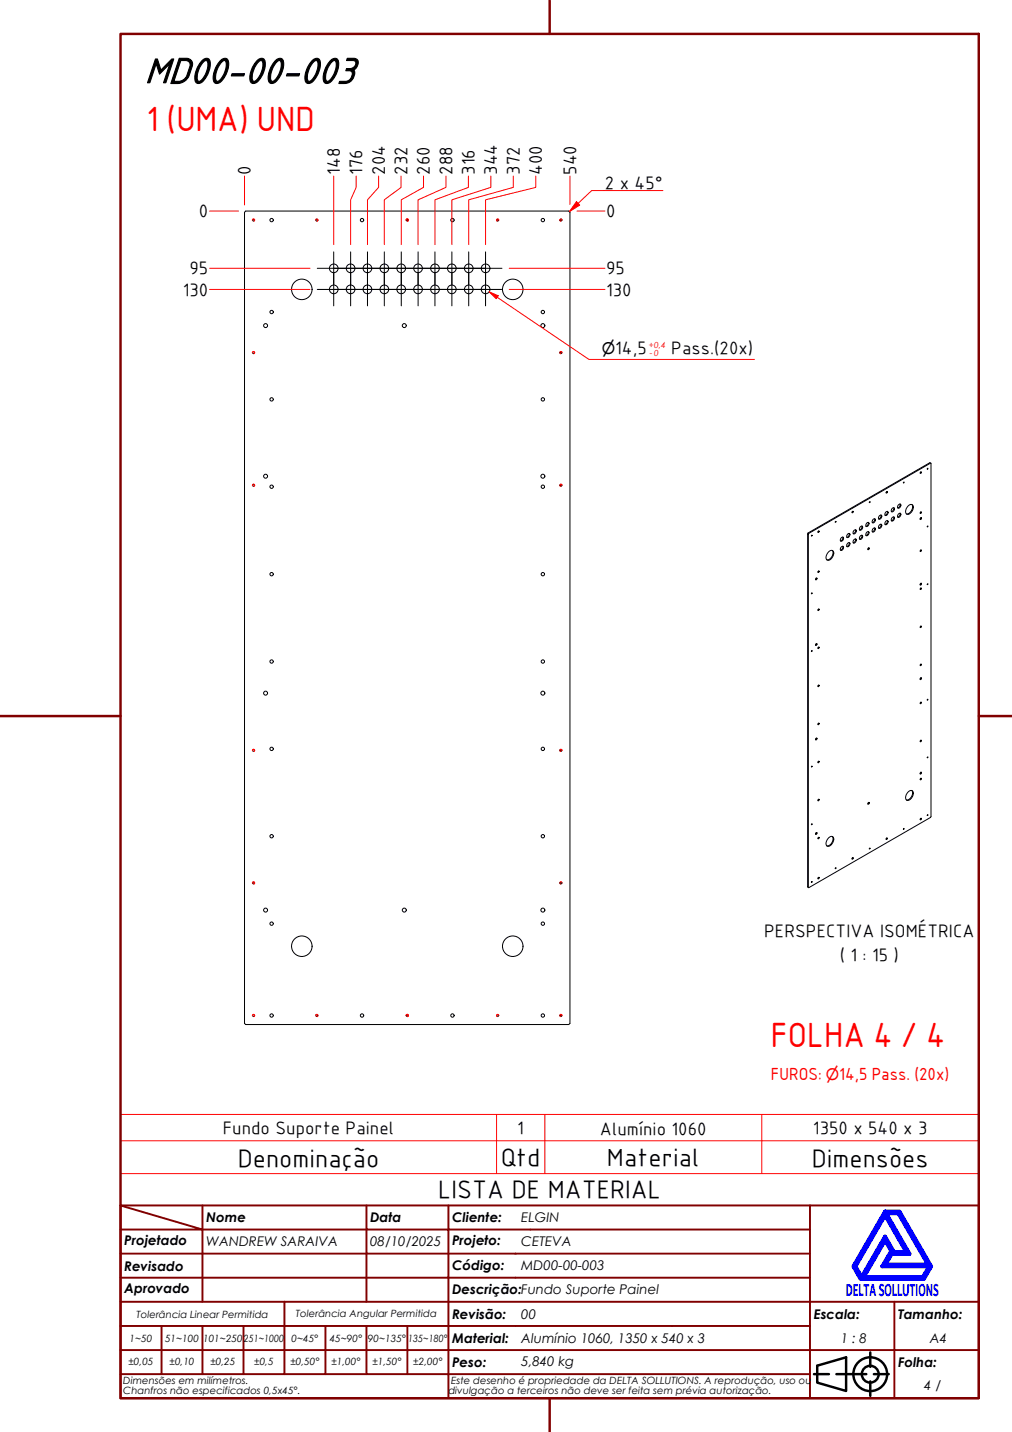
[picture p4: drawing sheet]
<svg xmlns="http://www.w3.org/2000/svg" width="210mm" height="297mm" viewBox="0 0 210 297" stroke-linecap="round" stroke-linejoin="round" font-family="sans-serif">
<!-- layer: Visible (ABNT) -->
<g fill="none" stroke="#000" stroke-width=".21">
<path d="M51 43.8h67l.2 .2v168.3l-.2 .2h-67l-.3-.2v-168.3zM191 97.9l-.1 .2M192.4 97.1v.2zM193 96.1l-25.3 14.5M167.6 110.6h.1v.2l-.2-.1zM167.6 110.6l25.3-14.6 .2 .1v73.3l-.1 .2-25.3 14.5-.2-.1v-73.3M167.7 110.8v73.3M168.4 111l-.1 .2zM169.2 120l.3-.1-.3 .4-.1-.1zM169.3 119.9l-.2 .3M169.8 110.2l-.1 .1M169.8 118.5l-.1 .1"/>
<path d="M171.9 114.4a.61 .61 0 0 1 .9-.1 .61 .61 0 0 1 0 .9l-.2 .4a.68 .68 0 0 1-.5 .6 .68 .68 0 0 1-.8-.3l.1-.8zM172.6 114.2a1.38 1.38 0 0 1-1.1 1.9M173.3 108.1v.3zM174.5 113.5a.3 .3 0 0 1 .4-.2 .3 .3 0 0 1 0 .5l-.1 .1a.32 .32 0 0 1-.5 .2 .32 .32 0 0 1 .1-.5zM174.5 111.5a.31 .31 0 0 1 .5 .1 .31 .31 0 0 1-.2 .4 .32 .32 0 0 1-.5 .2 .32 .32 0 0 1 .1-.5zM174.8 111.4l-.1 .6-.4 .2M174.8 113.3l-.1 .6-.4 .2M175.9 110.8a.31 .31 0 0 1 .4 0 .31 .31 0 0 1-.2 .5 .32 .32 0 0 1-.5 .2 .32 .32 0 0 1 .1-.6zM175.9 112.7a.31 .31 0 0 1 .4 0 .31 .31 0 0 1-.2 .5 .32 .32 0 0 1-.5 .2 .32 .32 0 0 1 .1-.6zM176.1 110.6v.5l-.5 .3M176.1 112.6v.4l-.5 .4M176.8 106.1l-.1 .2"/>
<path d="M177.2 110a.32 .32 0 0 1 .4 .1 .32 .32 0 0 1-.1 .4 .32 .32 0 0 1-.5 .2 .32 .32 0 0 1 0-.5zM177.2 111.9a.32 .32 0 0 1 .4 .1 .32 .32 0 0 1-.1 .4 .32 .32 0 0 1-.5 .2 .32 .32 0 0 1 0-.5zM177.4 109.9v.4l-.4 .4M177.4 111.8v.4l-.4 .4M178.4 109.3a.3 .3 0 0 1 .5-.1 .3 .3 0 0 1 0 .5l-.1 .1a.32 .32 0 0 1-.5 .1 .32 .32 0 0 1 .1-.5zM178.4 111.2a.3 .3 0 0 1 .5-.1 .3 .3 0 0 1 0 .5l-.1 .1a.32 .32 0 0 1-.5 .1 .32 .32 0 0 1 .1-.5zM178.8 109.1l-.1 .6-.4 .2M178.8 111l-.1 .6-.4 .2M179.8 108.5a.31 .31 0 0 1 .5 0 .31 .31 0 0 1-.2 .5 .32 .32 0 0 1-.5 .2 .32 .32 0 0 1 .1-.6zM179.8 110.4a.31 .31 0 0 1 .5 0 .31 .31 0 0 1-.2 .5 .32 .32 0 0 1-.5 .2 .32 .32 0 0 1 .1-.6zM180.1 108.4l-.1 .4-.4 .4M180.1 110.3l-.1 .4-.4 .4"/>
<path d="M180.1 113.7l.2 .1-.3 .2zM180.1 113.7l-.1 .2M180.3 104.1h.2l-.1 .2zM181.1 107.7a.32 .32 0 0 1 .5 .1 .32 .32 0 0 1-.2 .4 .32 .32 0 0 1-.5 .2 .32 .32 0 0 1 .1-.5zM181.1 109.6a.32 .32 0 0 1 .5 .1 .32 .32 0 0 1-.2 .4 .32 .32 0 0 1-.5 .2 .32 .32 0 0 1 .1-.5zM181.4 107.6v.4l-.5 .4M181.4 109.5v.4l-.5 .4M182.4 107a.3 .3 0 0 1 .4-.1 .3 .3 0 0 1 0 .5v.1a.32 .32 0 0 1-.6 .2 .32 .32 0 0 1 .1-.6zM182.5 108.8a.31 .31 0 0 1 .4 .1 .31 .31 0 0 1-.1 .5 .32 .32 0 0 1-.6 .2 .32 .32 0 0 1 .1-.6zM182.7 106.8l-.1 .6-.4 .2M182.7 108.7l-.1 .6-.4 .2M183.8 106.2a.31 .31 0 0 1 .5 .1 .31 .31 0 0 1-.2 .4 .32 .32 0 0 1-.6 .2 .32 .32 0 0 1 .1-.6z"/>
<path d="M183.8 108.1a.31 .31 0 0 1 .5 .1 .31 .31 0 0 1-.2 .4 .32 .32 0 0 1-.6 .2 .32 .32 0 0 1 .1-.5zM183.9 102l-.1 .2M184 106.1v.4l-.4 .4M184 108v.4l-.4 .4M185.1 105.4a.32 .32 0 0 1 .5 .1 .32 .32 0 0 1-.2 .4 .32 .32 0 0 1-.5 .2 .32 .32 0 0 1 .1-.5zM185.1 107.3a.32 .32 0 0 1 .5 .1 .32 .32 0 0 1-.2 .5 .32 .32 0 0 1-.5 .1 .32 .32 0 0 1 .1-.5zM185.4 105.3l-.1 .5-.4 .3M185.4 107.2l-.1 .5-.4 .3M186.3 106.6a.3 .3 0 0 1 .5-.1 .3 .3 0 0 1 0 .5 .34 .34 0 0 1-.5 .3 .34 .34 0 0 1 0-.6zM186.4 104.7a.31 .31 0 0 1 .5 0 .31 .31 0 0 1-.2 .5 .32 .32 0 0 1-.5 .2 .32 .32 0 0 1 .1-.6zM186.7 104.5l-.1 .6-.4 .3M186.7 106.5l-.1 .5-.4 .3"/>
<path d="M187.4 100h.1v.2zM188.4 104.9a.61 .61 0 0 1 .9-.1 .61 .61 0 0 1 .1 .9l-.3 .4a.8 .8 0 0 1-1.2 .4l-.1-.3 .1-.6zM189.1 104.7a1.38 1.38 0 0 1-1.1 1.9M191 114.1l-.1 .2M191 106.2l-.1 .2M191 107.4l-.2 .3M169.2 133.6l.3-.1-.3 .4-.1-.1zM169.3 133.5l-.2 .3M169.8 126.4l-.1 .1M169.8 134.2l-.1 .2M190.9 121.1l.2-.1-.2 .4zM191 129.9l-.1 .2"/>
<path d="M191 137.8l-.1 .2M191 122l-.1 .2M191 121l-.2 .3M168.3 159h.1l-.1 .1zM169.2 153.2l.3-.1-.2 .4-.2-.1zM169.3 153.1l-.2 .3M169.7 150l.2 .1-.2 .2zM169.8 150l-.1 .2M169.8 142.1l-.1 .2M169.8 157.9l-.1 .2M190.9 140.6h.2v.1l-.2 .3zM191 153.6l-.1 .2"/>
<path d="M191 145.7l-.1 .2M191 140.6l-.2 .3M169.2 172.8l.3-.1-.2 .4-.2-.1zM169.3 172.7l-.2 .3M169.8 165.8l-.1 .2M169.8 173.7l-.1 .2M171.9 173.7a.61 .61 0 0 1 .9-.1 .61 .61 0 0 1 0 .9l-.2 .5a.68 .68 0 0 1-.5 .5 .68 .68 0 0 1-.8-.3l.1-.8zM172.6 173.5a1.38 1.38 0 0 1-1.1 2M176.8 177.9l-.1 .2M180.1 166.5l.2-.1v.2l-.3 .2zM180.1 166.4l-.1 .3M183.9 173.8l-.1 .2"/>
<path d="M188.4 164.2a.61 .61 0 0 1 .9-.1 .61 .61 0 0 1 .1 .9l-.3 .4a.68 .68 0 0 1-.5 .6 .68 .68 0 0 1-.7-.3v-.8zM189.1 164a1.38 1.38 0 0 1-1.1 1.9M190.9 160.2h.2l-.2 .4zM191 169.8l-.1 .2M191 161.4l-.1 .3M191 160.2l-.2 .3M169.8 182l-.1 .2"/>
<circle cx="52.6" cy="45.7" r=".2"/>
<circle cx="56.3" cy="45.7" r=".35"/>
<circle cx="65.7" cy="45.7" r=".2"/>
<circle cx="69.2" cy="55.7" r=".9"/>
<circle cx="72.7" cy="55.7" r=".9"/>
<circle cx="75.1" cy="45.7" r=".35"/>
<circle cx="76.2" cy="55.7" r=".9"/>
<circle cx="79.7" cy="55.7" r=".9"/>
<circle cx="83.2" cy="55.7" r=".9"/>
<circle cx="84.5" cy="45.7" r=".2"/>
<circle cx="86.7" cy="55.7" r=".9"/>
<circle cx="90.2" cy="55.7" r=".9"/>
<circle cx="93.7" cy="55.7" r=".9"/>
<circle cx="93.8" cy="45.7" r=".35"/>
<circle cx="97.2" cy="55.7" r=".9"/>
<circle cx="100.7" cy="55.7" r=".9"/>
<circle cx="103.2" cy="45.7" r=".2"/>
<circle cx="112.6" cy="45.7" r=".35"/>
<circle cx="116.3" cy="45.7" r=".2"/>
<circle cx="52.6" cy="73.1" r=".2"/>
<circle cx="55.1" cy="67.5" r=".41"/>
<circle cx="56.3" cy="64.7" r=".35"/>
<circle cx="62.6" cy="60" r="2.13"/>
<circle cx="69.2" cy="60" r=".9"/>
<circle cx="72.7" cy="60" r=".9"/>
<circle cx="76.2" cy="60" r=".9"/>
<circle cx="79.7" cy="60" r=".9"/>
<circle cx="83.2" cy="60" r=".9"/>
<circle cx="83.9" cy="67.5" r=".41"/>
<circle cx="86.7" cy="60" r=".9"/>
<circle cx="90.2" cy="60" r=".9"/>
<circle cx="93.7" cy="60" r=".9"/>
<circle cx="97.2" cy="60" r=".9"/>
<circle cx="100.7" cy="60" r=".9"/>
<circle cx="106.4" cy="60" r="2.13"/>
<circle cx="112.6" cy="67.5" r=".41"/>
<circle cx="112.6" cy="64.7" r=".35"/>
<circle cx="116.3" cy="73.1" r=".2"/>
<circle cx="55.1" cy="98.8" r=".41"/>
<circle cx="56.3" cy="82.8" r=".35"/>
<circle cx="112.6" cy="98.8" r=".41"/>
<circle cx="112.6" cy="82.8" r=".35"/>
<circle cx="191" cy="98.1" r=".15"/>
<circle cx="52.6" cy="100.7" r=".2"/>
<circle cx="56.3" cy="119.1" r=".35"/>
<circle cx="56.3" cy="101" r=".35"/>
<circle cx="112.6" cy="101" r=".35"/>
<circle cx="112.6" cy="119.1" r=".35"/>
<circle cx="116.3" cy="100.7" r=".2"/>
<circle cx="169.8" cy="118.6" r=".15"/>
<circle cx="169.8" cy="110.3" r=".15"/>
<circle cx="176.9" cy="106.2" r=".15"/>
<circle cx="183.9" cy="102.2" r=".15"/>
<circle cx="191" cy="114.3" r=".15"/>
<circle cx="191" cy="106.4" r=".15"/>
<circle cx="191" cy="107.6" r=".18"/>
<circle cx="192.4" cy="109.2" r=".09"/>
<circle cx="56.3" cy="137.2" r=".35"/>
<circle cx="112.6" cy="137.2" r=".35"/>
<circle cx="168.4" cy="123.1" r=".09"/>
<circle cx="168.4" cy="135.1" r=".09"/>
<circle cx="169.8" cy="126.5" r=".15"/>
<circle cx="169.8" cy="134.4" r=".15"/>
<circle cx="191" cy="130.1" r=".15"/>
<circle cx="191" cy="122.2" r=".15"/>
<circle cx="191" cy="137.9" r=".15"/>
<circle cx="192.4" cy="121.2" r=".09"/>
<circle cx="52.6" cy="155.7" r=".2"/>
<circle cx="55.1" cy="143.8" r=".41"/>
<circle cx="56.3" cy="155.3" r=".35"/>
<circle cx="112.6" cy="143.8" r=".41"/>
<circle cx="112.6" cy="155.3" r=".35"/>
<circle cx="116.3" cy="155.7" r=".2"/>
<circle cx="169.8" cy="142.3" r=".15"/>
<circle cx="169.8" cy="158.1" r=".15"/>
<circle cx="191" cy="153.7" r=".15"/>
<circle cx="191" cy="145.8" r=".15"/>
<circle cx="192.4" cy="157.1" r=".09"/>
<circle cx="192.4" cy="145.1" r=".09"/>
<circle cx="56.3" cy="173.5" r=".35"/>
<circle cx="112.6" cy="173.5" r=".35"/>
<circle cx="168.4" cy="171" r=".09"/>
<circle cx="169.8" cy="173.9" r=".15"/>
<circle cx="169.8" cy="166" r=".15"/>
<circle cx="176.9" cy="178.1" r=".15"/>
<circle cx="180.4" cy="176" r=".09"/>
<circle cx="183.9" cy="174" r=".15"/>
<circle cx="187.4" cy="171.9" r=".09"/>
<circle cx="191" cy="161.6" r=".15"/>
<circle cx="191" cy="169.9" r=".15"/>
<circle cx="192.4" cy="169.1" r=".09"/>
<circle cx="52.6" cy="183.2" r=".2"/>
<circle cx="55.1" cy="188.8" r=".41"/>
<circle cx="56.3" cy="191.6" r=".35"/>
<circle cx="62.6" cy="196.3" r="2.13"/>
<circle cx="83.9" cy="188.8" r=".41"/>
<circle cx="106.4" cy="196.3" r="2.13"/>
<circle cx="112.6" cy="188.8" r=".41"/>
<circle cx="112.6" cy="191.6" r=".35"/>
<circle cx="116.3" cy="183.2" r=".2"/>
<circle cx="168.4" cy="183" r=".09"/>
<circle cx="169.8" cy="182.2" r=".15"/>
<circle cx="173.3" cy="180.1" r=".09"/>
<circle cx="52.6" cy="210.6" r=".2"/>
<circle cx="56.3" cy="210.6" r=".35"/>
<circle cx="65.7" cy="210.6" r=".2"/>
<circle cx="75.1" cy="210.6" r=".35"/>
<circle cx="84.5" cy="210.6" r=".2"/>
<circle cx="93.8" cy="210.6" r=".35"/>
<circle cx="103.2" cy="210.6" r=".2"/>
<circle cx="112.6" cy="210.6" r=".35"/>
<circle cx="116.3" cy="210.6" r=".2"/>
</g>
<!-- layer: Visible Narrow (ABNT) -->
<g fill="none" stroke="#f00" stroke-width=".21">
<path d="M52.3 45.7l.2-.3 .2 .1 .1 .3-.2 .1M65.5 45.7l.2-.3 .2 .1v.3l-.1 .1M84.2 45.7l.2-.3 .2 .1 .1 .3-.2 .1M103.5 45.7l-.1-.2h-.3l-.1 .1 .2 .3M116.6 45.7l-.1-.2h-.3l-.1 .1 .2 .3M52.3 73.2l.2-.3h.2l.1 .4-.2 .1M116.6 73.2l-.1-.2-.3-.1-.1 .2 .2 .3M52.3 100.7l.2-.3 .2 .1 .1 .3-.2 .1M116.6 100.7l-.1-.2h-.3l-.1 .1 .2 .3M52.3 155.7l.2-.3 .2 .1 .1 .3-.2 .1M116.6 155.7l-.1-.2h-.3l-.1 .1 .2 .3M52.3 183.2l.2-.3 .2 .1 .1 .3-.2 .1"/>
<path d="M116.6 183.2l-.1-.2h-.3l-.1 .1 .2 .3M52.3 210.7l.2-.3h.2l.1 .4-.2 .1M65.5 210.7l.2-.3h.2v.4l-.1 .1M84.2 210.7l.2-.3h.2l.1 .4-.2 .1M103.5 210.7l-.1-.2-.3-.1-.1 .2 .2 .3M116.6 210.7l-.1-.2-.3-.1-.1 .2 .2 .3"/>
</g>
<path d="M25 236.6h178v-5.4h-178v12.2M103 231.2v12.2M113 231.2v12.2M158 231.2v12.2M203 236.6v6.8h-178M25 243.4v6.6h178v-6.6" fill="none" stroke="#f00" stroke-width=".21"/>
<!-- layer: Borda A3/A4 (ABNT) -->
<path d="M25 7h178v283h-178zM114 0v7M0 148.5h25M203 148.5h7M114 290v7" fill="none" stroke="#800000" stroke-width=".51"/>
<path d="M183.6 257.3l1.2 2.2-1.8 3.2h9.7l-1.3 2.2h-12.2zM183.6 252.1l4.4 7.6h-2.6l-1.8-3.2-4.9 8.4-1.3-2.2zM183.6 251.3h3l6.5 11.4-1.5 2.6h-13.1l-1.5-2.6zM183.8 251.7h2.5l6.2 10.6h-8.8l1.3-2.2h3.7zM185 259.7h.2l-.1 .2z" fill="none" stroke="#00f" stroke-width=".8"/>
<!-- layer: 0 -->
<path d="M178.5 265.3h13.1" fill="none" stroke="#000" stroke-width=".21"/>
<g fill="none" stroke="#800000" stroke-width=".4">
<path d="M25 250l17 5h-17M25 250h178v40h-178zM42 255h34v5h17M42 255v15M42 250v5M76 250v5h17v5M93 250v5h75M168 250v20h-143M25 260h51v10M25 275h17M33.5 275v10M50.5 275h-8.5v10"/>
<path d="M59 270v15h-8.5M67.5 275v10h-8.5M76 275v10h8.5M84.5 275v10M93 275h-42.5v10M93 260v5h-68M93 275v10h75M93 260h75M93 275h75M168 265h-75v10M185.5 270v10h17.5M203 270h-35v10h17.5v10"/>
<path d="M25 285h25.5M25 280h143v10M67.5 285h8.5M84.5 285h8.5v5"/>
</g>
<g fill="none" stroke="#000" stroke-width=".51">
<path d="M168.8 285h3.1M169.5 283.3l6-1.8v7l-6-1.7zM173.5 285h6.2M180.5 280.5v3M180.5 286.5v3M181.3 285h3"/>
<circle cx="180.5" cy="285" r="3.5"/>
<circle cx="180.5" cy="285" r="1.75"/>
</g>
<!-- layer: Marca de centro (ISO) -->
<g fill="none" stroke="#000" stroke-width=".21">
<path d="M65.8 55.7h6.8M69.2 52.2v6.9M69.2 56.6v6.8M69.3 55.7h6.8M72.7 52.2v6.9M72.7 56.6v6.8M72.8 55.7h6.8M76.2 52.2v6.9M76.2 56.6v6.8M76.3 55.7h6.8M79.7 52.2v6.9M79.7 56.6v6.8"/>
<path d="M79.8 55.7h6.8M83.2 52.2v6.9M83.2 56.6v6.8M83.3 55.7h6.8M86.7 52.2v6.9M86.7 56.6v6.8M86.8 55.7h6.8M90.2 52.2v6.9M90.2 56.6v6.8M90.3 55.7h6.8M93.7 52.2v6.9M93.7 56.6v6.8"/>
<path d="M93.8 55.7h6.8M97.2 52.2v6.9M97.2 56.6v6.8M97.3 55.7h6.8M100.7 52.2v6.9M100.7 56.6v6.8M65.8 60h6.8M69.3 60h6.8M72.8 60h6.8M76.3 60h6.8M79.8 60h6.8M83.3 60h6.8"/>
<path d="M86.8 60h6.8M90.3 60h6.8M93.8 60h6.8M97.3 60h6.8"/>
</g>
<g fill="none" stroke="#f00" stroke-width=".21">
<path d="M50.7 36.5v6M69.2 36.5v14.2M73.9 36.5v2.4l-1.2 2.6v9.2M78.5 36.5v2.4l-2.3 2.6v9.2M83.2 36.5v2.4l-3.5 2.6v9.2M87.8 36.5v2.4l-4.6 2.6v9.2M92.5 36.5v2.4l-5.8 2.6v9.2M97.2 36.5v2.4l-7 2.6v9.2M101.8 36.5v2.4l-8.1 2.6v9.2M106.5 36.5v2.4l-9.3 2.6v9.2M111.1 36.5v2.4l-10.4 2.6v9.2M118.2 36.5v5.9"/>
<path d="M43.5 43.8h6M43.5 55.7h20.8M105.6 55.7h19.9M119.7 43.8h5.8M43.5 60h20.8M101.5 60.5l1.6 1.2M105.6 60h19.9"/>
</g>
<path d="M101.5 60.5l1.8 .8-.4 .7z" fill="#f00"/>
<path d="M101.5 60.5l1.8 .8-.4 .7zM103.1 61.7l19.1 12.9h34.3" fill="none" stroke="#f00" stroke-width=".21"/>
<path d="M119.9 42.2l-1.8 1.7" fill="none" stroke="#f00" stroke-width=".21"/>
<path d="M119.6 41.8l.6 .8-2.1 1.3z" fill="#f00"/>
<path d="M137.5 39.5h-14.8l-2.8 2.7M119.6 41.8l.6 .8-2.1 1.3z" fill="none" stroke="#f00" stroke-width=".21"/>
<text font-size="81.9" fill="#fff" x="188.7" y="289">.</text>
<text font-size="8.1" x="30" y="17.2">MD00-00-003</text>
<g font-size="7" fill="#f00">
<text x="30.4" y="27.1">1 (UMA) UND</text>
<text x="159.9" y="217.1">FOLHA 4 / 4</text>
</g>
<g font-size="5.4">
<text x="49.3" y="242">Denominação</text>
<text x="103.9" y="241.8">Qtd</text>
<text x="125.9" y="241.8">Material</text>
<text x="168.4" y="242">Dimensões</text>
<text x="90.9" y="248.5">LISTA DE MATERIAL</text>
</g>
<g font-size="3.9">
<text x="52" y="36.3" transform="rotate(-90 52 36.3)">0</text>
<text x="70.5" y="36.3" transform="rotate(-90 70.5 36.3)">148</text>
<text x="75.1" y="36.3" transform="rotate(-90 75.1 36.3)">176</text>
<text x="79.8" y="36.3" transform="rotate(-90 79.8 36.3)">204</text>
<text x="84.5" y="36.3" transform="rotate(-90 84.5 36.3)">232</text>
<text x="89.1" y="36.3" transform="rotate(-90 89.1 36.3)">260</text>
<text x="93.8" y="36.3" transform="rotate(-90 93.8 36.3)">288</text>
<text x="98.4" y="36.3" transform="rotate(-90 98.4 36.3)">316</text>
<text x="103.1" y="36.3" transform="rotate(-90 103.1 36.3)">344</text>
<text x="107.7" y="36.3" transform="rotate(-90 107.7 36.3)">372</text>
<text x="112.4" y="36.3" transform="rotate(-90 112.4 36.3)">400</text>
<text x="119.5" y="36.3" transform="rotate(-90 119.5 36.3)">540</text>
<text x="125.5" y="39.2">2 x 45°</text>
<text x="41.3" y="45">0</text>
<text x="125.7" y="45">0</text>
<text x="39.3" y="56.9">95</text>
<text x="125.7" y="56.9">95</text>
<text x="37.9" y="61.3">130</text>
<text x="125.7" y="61.3">130</text>
<text x="127.6" y="73.4">14,5</text>
<text x="139.2" y="73.4">Pass.(20x)</text>
<text x="158.5" y="194.3">PERSPECTIVA ISOMÉTRICA</text>
<text x="174.2" y="199.3">( 1 : 15 )</text>
<text x="46.2" y="235.2">Fundo Suporte Painel</text>
<text x="107.3" y="235.2">1</text>
<text x="124.4" y="235.3">Alumínio 1060</text>
<text x="168.6" y="235.2">1350 x 540 x 3</text>
</g>
<text font-size="3.9" fill="#00f" x="175.4" y="268.8">DELTASOLLUTIONS</text>
<text font-size="3.5" fill="#f00" x="159.9" y="223.9">FUROS: ⌀14,5 Pass. (20x)</text>
<text font-size="3.3" x="124.8" y="73.4">⌀</text>
<g font-size="2.8">
<text x="42.8" y="253.5">Nome</text>
<text x="76.8" y="253.5">Data</text>
<text x="93.8" y="253.6">Cliente:</text>
<text x="108.1" y="253.5">ELGIN</text>
<text x="25.8" y="263.6">Revisado</text>
<text x="25.8" y="258.3">Projetado</text>
<text x="42.8" y="258.5">WANDREW SARAIVA</text>
<text x="76.8" y="258.4">08/10/2025</text>
<text x="93.8" y="263.4">Código:</text>
<text x="93.8" y="258.3">Projeto:</text>
<text x="108.1" y="263.5">MD00-00-003</text>
<text x="108.1" y="258.5">CETEVA</text>
<text x="25.8" y="268.3">Aprovado</text>
<text x="93.8" y="268.3">Descrição:Fundo Suporte Painel</text>
<text x="93.8" y="273.6">Revisão:</text>
<text x="108.1" y="273.5">00</text>
<text x="168.8" y="273.5">Escala:</text>
<text x="186.3" y="273.5">Tamanho:</text>
<text x="93.8" y="278.6">Material:</text>
<text x="108.1" y="278.5">Alumínio 1060, 1350 x 540 x 3</text>
<text x="174.4" y="278.5">1 : 8</text>
<text x="192.8" y="278.6">A4</text>
<text x="93.8" y="283.5">Peso:</text>
<text x="108.1" y="283.3">5,840 kg</text>
<text x="186.3" y="283.5">Folha:</text>
<text x="191.7" y="288.4">4 / 4</text>
</g>
<g font-size="2.1">
<text x="28.3" y="273.3">Tolerância Linear Permitida</text>
<text x="61.4" y="273.1">Tolerância Angular Permitida</text>
<text x="26.9" y="278.3">1~50</text>
<text x="34.2" y="278.3">51~100</text>
<text x="42.1" y="278.3">101~250</text>
<text x="50.5" y="278.3">251~1000</text>
<text x="60.5" y="278.3">0~45°</text>
<text x="68.4" y="278.3">45~90°</text>
<text x="76.3" y="278.3">90~135°</text>
<text x="84.7" y="278.3">135~180°</text>
<text x="25.6" y="287.1">Dimensões em milímetros.</text>
<text x="26.6" y="283.2">±0,05</text>
<text x="35.2" y="283.2">±0,10</text>
<text x="43.6" y="283.2">±0,25</text>
<text x="52.7" y="283.2">±0,5</text>
<text x="60.2" y="283.2">±0,50°</text>
<text x="68.7" y="283.2">±1,00°</text>
<text x="77.2" y="283.2">±1,50°</text>
<text x="85.7" y="283.2">±2,00°</text>
<text x="93.6" y="287.1">Este desenho é propriedade da DELTA SOLLUTIONS. A reprodução, uso ou</text>
<text x="25.6" y="289.2">Chanfros não especificados 0,5x45°.</text>
<text x="93" y="289.2">divulgação a terceiros não deve ser feita sem prévia autorização.</text>
</g>
<g font-size="1.7" fill="#f00">
<text x="134.6" y="72.2">+0,4</text>
<text x="134.8" y="73.8">- 0</text>
</g>
</svg>
